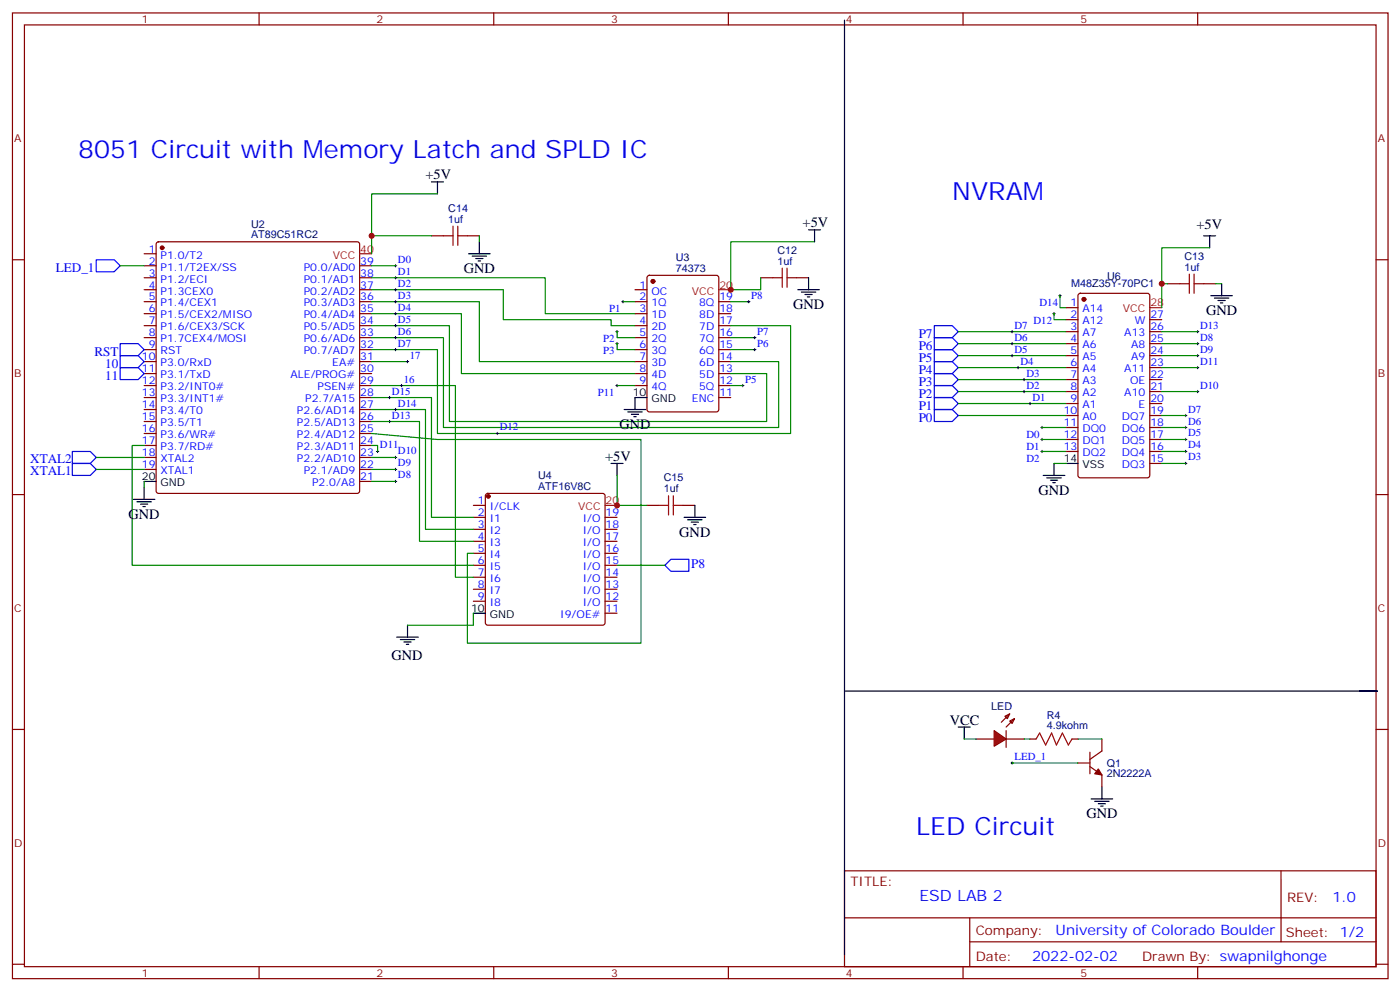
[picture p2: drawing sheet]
<svg xmlns="http://www.w3.org/2000/svg" width="413mm" height="292mm" viewBox="0 0 413 292" stroke-linecap="round" stroke-linejoin="round" font-family="sans-serif">
<g fill="none" stroke="#870000" stroke-width=".35">
<path d="M3.7 3.8h405.3v284.3h-405.3zM7.2 7.3h398.3v277.3h-398.3zM76.3 3.8v3.5M145.5 3.8v3.5M214.6 3.8v3.5M283.8 3.8v3.5M352.9 3.8v3.5M3.7 76.5h3.5M42.5 74.7h3.5M42.5 78.2h3.5M46.2 71.4l.5-.2h58.6l.5 .2 .2 .5v72.7l-.3 .5-.4 .2h-58.6l-.5-.3-.2-.4v-72.7zM106 78.2h3.5"/>
<path d="M405.5 76.5h3.5M42.5 81.8h3.5M42.5 85.3h3.5M42.5 88.8h3.5M42.5 92.4h3.5M42.5 95.9h3.5M42.5 99.4h3.5M106 81.8h3.5M106 85.3h3.5M106 88.8h3.5M106 92.4h3.5M106 95.9h3.5"/>
<path d="M106 99.4h3.5M187.1 85.3h3.5M187.1 88.8h3.5M187.1 92.4h3.5M187.1 95.9h3.5M187.1 99.4h3.5M190.9 81.3l.4-.2h19.8l.7 .4v39.1l-.5 .6-20 .1-.6-.5-.1-39zM211.8 88.8h3.5M211.8 92.4h3.5M211.8 95.9h3.5M211.8 99.4h3.5M314.1 90.6h3.5"/>
<path d="M314.1 94.1h3.5M314.1 97.6h3.5M317.9 86.6l.4-.2h19.8l.7 .4v53.2l-.5 .6-20 .1-.6-.5-.1-53.1zM338.8 94.1h3.5M338.8 97.6h3.5M42.5 102.9h3.5M42.5 106.5h3.5M42.5 110h3.5M42.5 113.5h3.5M42.5 117.1h3.5M106 102.9h3.5M106 106.5h3.5"/>
<path d="M106 110h3.5M106 113.5h3.5M106 117.1h3.5M187.1 102.9h3.5M187.1 106.5h3.5M187.1 110h3.5M187.1 113.5h3.5M211.8 102.9h3.5M211.8 106.5h3.5M211.8 110h3.5M211.8 113.5h3.5M211.8 117.1h3.5"/>
<path d="M314.1 101.2h3.5M314.1 104.7h3.5M314.1 108.2h3.5M314.1 111.8h3.5M314.1 115.3h3.5M314.1 118.8h3.5M338.8 101.2h3.5M338.8 104.7h3.5M338.8 108.2h3.5M338.8 111.8h3.5M338.8 115.3h3.5M338.8 118.8h3.5"/>
<path d="M42.5 120.6h3.5M42.5 124.1h3.5M42.5 127.6h3.5M42.5 131.2h3.5M42.5 134.7h3.5M42.5 138.2h3.5M106 120.6h3.5M106 124.1h3.5M106 127.6h3.5M106 131.2h3.5M106 134.7h3.5M106 138.2h3.5"/>
<path d="M314.1 122.3h3.5M314.1 125.9h3.5M314.1 129.4h3.5M314.1 132.9h3.5M338.8 122.3h3.5M338.8 125.9h3.5M338.8 129.4h3.5M338.8 132.9h3.5M338.8 136.5h3.5M3.7 145.6h3.5M106 141.7h3.5M139.5 148.8h3.5"/>
<path d="M139.5 152.3h3.5M139.5 155.9h3.5M139.5 159.4h3.5M143.3 145.5l.4-.2h33.9l.5 .2 .2 .5v37.4l-.2 .5-.5 .2h-33.9l-.5-.3-.2-.4v-37.4zM178.3 152.3h3.5M178.3 155.9h3.5M178.3 159.4h3.5M405.5 145.6h3.5M139.5 162.9h3.5M139.5 166.4h3.5M139.5 170h3.5M139.5 173.5h3.5"/>
<path d="M139.5 177h3.5M178.3 162.9h3.5M178.3 166.4h3.5M178.3 170h3.5M178.3 173.5h3.5M178.3 177h3.5M178.3 180.6h3.5M3.7 214.8h3.5M296.5 215.1v5M405.5 214.8h3.5M248.8 256.4h156.7v28.2h-156.7zM377.5 256.4v20.9"/>
<path d="M248.9 270.2h156.5M285.8 277.3h119.6M285.8 270.2v14.2M3.7 283.9h3.5M76.3 284.6v3.5M145.5 284.6v3.5M214.6 284.6v3.5M283.8 284.6v3.5M352.9 284.6v3.5M405.5 283.9h3.5"/>
</g>
<g fill="#870000" stroke="#870000" stroke-width=".35">
<circle cx="47.8" cy="73" r=".53"/>
<circle cx="192.4" cy="82.8" r=".53"/>
<circle cx="143.9" cy="146.2" r=".53"/>
<circle cx="319.4" cy="88.1" r=".53"/>
</g>
<g fill="none" stroke="#000" stroke-width=".35">
<path d="M190.6 117.1h-3.5v3.5M183.9 120.6h6.4M185 121.3h4.2M186.1 122h2.1M186.8 122.7h.7M307.4 140h6.4M310.6 136.5v3.5M314.1 136.5h3.5M39.3 147h6.3M40.4 147.7h4.2M41.4 148.4h2.1M42.1 149.2h.7"/>
<path d="M42.5 141.7h3.5M42.5 143.5v3.5M308.5 140.7h4.2M309.5 141.4h2.1M310.2 142.1h.7M116.9 187.6h6.4M118 188.3h4.2M119 189h2.1M119.7 189.7h.7M120.1 184.1v3.5M139.5 180.6h3.5"/>
</g>
<path d="M106 74.7h3.5M211.8 85.3h3.5M338.8 90.6h3.5M178.3 148.8h3.5" fill="none" stroke="#f00" stroke-width=".35"/>
<g fill="none" stroke="#008700" stroke-width=".35">
<path d="M109.5 78.2h7.1M109.5 81.8h51.2v10.6h26.4M109.5 85.3h38.8v8.8h31.8v1.8h7M109.5 88.8h31.8v17.7h45.8M109.5 92.4h26.5v17.6h51.1M109.5 95.9h22.9v28.2h93.5v-14.1h-10.6M109.5 99.4h21.2v26.5h98.7v-19.4h-14.1M181.8 97.6v1.8h5.3M183.6 88.8h3.5M215.3 95.9h17.7v31.7h-104.1v-24.7h-19.4M215.3 88.8h5.3M215.3 99.4h7.1"/>
<path d="M282.4 97.6h31.7M310.6 92.4v1.7h3.5M312.3 87.1v3.5h1.8M342.3 97.6h10.6M109.5 117.1h17.6v35.2h12.4M109.5 113.5h24.7v56.5h5.3M109.5 106.5h10.6M181.8 101.2v1.7h5.3M181.8 113.5h5.3M215.3 102.9h7.1M215.3 113.5h3.6M282.4 101.2h31.7"/>
<path d="M282.4 104.7h31.7M282.4 108.2h31.7M282.4 111.8h31.7M282.4 115.3h31.7M282.4 118.8h31.7M342.3 101.2h10.6M342.3 104.7h10.6M342.3 108.2h10.6M342.3 115.3h10.6M42.5 131.2h-3.6v35.2h100.6M109.5 120.6h15.9v35.3h14.1M109.5 124.1h14.1v35.3h15.9"/>
<path d="M109.5 127.6l19.4 1.8h60v60h-51.2v-26.5h1.8M109.5 131.2h1.8v1.7M109.5 138.2h7.1M109.5 134.7h7.1M282.4 122.3h31.7M307.1 125.9h7M307.1 129.4h7M307.1 132.9h7M310.6 136.5h3.5M342.3 136.5h7.1M342.3 125.9h7.1M342.3 129.4h7.1"/>
<path d="M342.3 132.9h7.1M342.3 122.3h7.1M42.5 141.7v1.8M109.5 141.7h7.1M181.8 166.4h14.1"/>
</g>
<path d="M275.3 99.4h5.3l1.8 1.8-1.8 1.7h-5.3zM275.3 95.9h5.3l1.8 1.7-1.8 1.8h-5.3zM275.3 117.1h5.3l1.8 1.7-1.8 1.8h-5.3zM275.3 113.5h5.3l1.8 1.8-1.8 1.8h-5.3zM275.3 110h5.3l1.8 1.8-1.8 1.7h-5.3zM275.3 106.5h5.3l1.8 1.7-1.8 1.8h-5.3zM275.3 102.9h5.3l1.8 1.8-1.8 1.8h-5.3zM275.3 120.6h5.3l1.8 1.7-1.8 1.8h-5.3zM195.9 166.4l1.8-1.7h5.3v3.5h-5.3z" fill="none" stroke="#00f" stroke-width=".35"/>
<g fill="none" stroke="#000" stroke-width=".29">
<path d="M116.2 78.2h.7M116.6 77.9v.7M116.2 99.4h.7M116.2 88.8h.7M116.2 81.8h.7M116.2 85.3h.7M116.2 92.4h.7M116.2 95.9h.7M116.6 81.4v.7M116.6 84.9v.8M116.6 88.5v.7M116.6 92v.7"/>
<path d="M116.6 95.5v.7M116.6 99.1v.7M181.5 97.6h.7M181.8 97.3v.7M183.2 88.8h.7M183.6 88.5v.7M220.3 88.8h.7M220.6 88.5v.7M222 99.4h.7M222.4 99.1v.7M297.9 97.6h.7M298.2 97.3v.7"/>
<path d="M310.2 92.4h.7M310.6 92v.7M312 87.1h.7M312.3 86.7v.7M352.6 97.6h.7M352.9 97.3v.7M114.4 117.1h.7M114.8 116.7v.7M116.2 102.9h.7M116.6 102.6v.7M181.5 113.5h.7M181.5 101.2h.7"/>
<path d="M181.8 100.8v.7M181.8 113.2v.7M218.5 113.5h.7M218.9 113.2v.7M222 102.9h.7M222.4 102.6v.7M297.9 101.2h.7M297.9 104.7h.7M298.2 100.8v.7M298.2 104.4v.7M299.6 108.2h.8M300 107.9v.7"/>
<path d="M301.4 115.3h.7M301.4 111.8h.7M301.8 111.4v.7M301.8 114.9v.7M303.2 118.8h.7M303.5 118.5v.7M352.6 101.2h.7M352.6 115.3h.7M352.6 108.2h.7M352.6 104.7h.7M352.9 100.8v.7M352.9 104.4v.7"/>
<path d="M352.9 107.9v.7M352.9 114.9v.7M110.9 132.9h.7M111.3 132.6v.7M114.4 124.1h.7M114.8 123.8v.7M116.2 138.2h.7M116.2 134.7h.7M116.2 120.6h.7M116.6 120.2v.7M116.6 134.3v.7M116.6 137.9v.7"/>
<path d="M146.2 127.6h.7M146.5 127.3v.7M306.7 132.9h.7M306.7 125.9h.7M306.7 129.4h.7M307.1 125.5v.7M307.1 129v.8M307.1 132.6v.7M349 132.9h.7M349 125.9h.7M349 129.4h.7M349 136.5h.7"/>
<path d="M349 122.3h.7M349.4 122v.7M349.4 125.5v.7M349.4 129v.8M349.4 132.6v.7M349.4 136.1v.7M116.2 141.7h.7M116.6 141.4v.7"/>
</g>
<path d="M292.9 215.1l3.6 2.5-3.6 2.1z" fill="#f00" stroke="#870000" stroke-width=".35"/>
<g fill="none" stroke="#870000" stroke-width=".35">
<path d="M127.1 69.4h3.6M137.7 69.4h3.6M224.2 81.8h3.5M234.7 81.8h3.6M344.1 83.5h3.5M354.7 83.5h3.5M190.6 148.8h3.6M201.2 148.8h3.6M287.7 217.6h5.2M296.1 210.9l1.4-.7-.7 1.4zM296.5 217.6h5.3M297.5 212.3l1.4-.7-.7 1.4z"/>
<path d="M297.5 210.2l-2.4 2.5M298.9 211.6l-2.4 2.5M303.5 217.6h1.8M315.9 217.6h1.7M324.7 217.6v3.5l-3.5 2.5M317.6 224.6h3.6M321.2 225.7l3.5 2.5v3.5M321.2 221.5v6.3"/>
</g>
<g fill="none" stroke="#000" stroke-width=".35">
<path d="M248.8 5.9v275.2M127.1 53.6h3.6M128.9 53.6v3.5M138.1 74.7h6.3M139.1 75.4h4.3M140.2 76.1h2.1M140.9 76.8h.7M141.3 71.2v3.5M238.3 67.7h3.5M240 67.7v3.5M354.7 69.4h3.5M356.4 69.4v3.6"/>
<path d="M235.1 85.3h6.3M236.1 86h4.3M237.2 86.7h2.1M237.9 87.4h.7M238.3 81.8v3.5M356.8 87.1h6.3M357.9 87.8h4.2M358.9 88.5h2.1M359.6 89.2h.7M360 83.5v3.6M180.1 136.5h3.5M181.8 136.5v3.5"/>
<path d="M201.6 152.3h6.3M202.6 153h4.3M203.7 153.7h2.1M204.4 154.4h.7M204.8 148.8v3.5M248.8 203.5h157h-5.3M282.4 214.1h3.5M284.1 214.1v3.5M321.5 235.2h6.4M322.6 235.9h4.2M323.6 236.6h2.2M324.3 237.3h.7"/>
<path d="M324.7 231.7v3.5"/>
</g>
<g fill="none" stroke="#008700" stroke-width=".35">
<path d="M128.9 57.1h-19.4v12.3M35.4 78.2h7.1M127.1 69.4h-17.6v5.3M141.3 69.4v1.8M240 71.2h-24.7v14.1h8.9v-3.5M356.4 73h-14.1v17.6M342.3 83.5h1.8M358.2 83.5h1.8M28.4 134.7h14.1M28.4 138.2h14.1M181.8 140v8.8h8.8M139.5 180.6v3.5h-19.4"/>
<path d="M284.1 217.6h3.6M301.8 217.6h1.7M317.6 217.6h7.1M298.2 224.6h19.4"/>
</g>
<path d="M323.6 226.4l1.1 1.8-2.1-.4z" fill="#870000" stroke="#870000" stroke-width=".35"/>
<path d="M118 113.5h.7M118.3 113.2v.7M119.7 106.5h.7M120.1 106.1v.7M297.9 224.6h.7M298.2 224.3v.7" fill="none" stroke="#000" stroke-width=".29"/>
<path d="M28.4 76.5h5.3l1.7 1.7-1.7 1.8h-5.3zM35.4 104.7h5.3l1.8 1.8-1.8 1.7h-5.3zM35.4 108.2h5.3l1.8 1.8-1.8 1.8h-5.3zM35.4 101.2h5.3l1.8 1.7-1.8 1.8h-5.3zM21.3 132.9h5.3l1.8 1.8-1.8 1.8h-5.3zM21.3 136.5h5.3l1.8 1.7-1.8 1.8h-5.3z" fill="none" stroke="#00f" stroke-width=".35"/>
<g fill="none" stroke="#a10000" stroke-width=".35">
<path d="M130.7 69.4h2.8M133.5 66.6v5.6M134.9 69.4h2.8M134.9 66.6v5.6M230.5 79v5.6M231.9 79v5.6M227.7 81.8h2.8M231.9 81.8h2.8M347.6 83.5h2.8M350.4 80.7v5.7M351.9 83.5h2.8M351.9 80.7v5.7"/>
<path d="M194.2 148.8h2.8M197 146v5.6M198.4 148.8h2.8M198.4 146v5.6M305.3 217.6l1.1-1.8 1.7 3.6 1.8-3.6 1.4 3.6 1.8-3.6 1.7 3.6 1.1-1.8"/>
</g>
<g fill="#c00">
<circle cx="215.3" cy="85.3" r=".88"/>
<circle cx="342.3" cy="83.5" r=".88"/>
<circle cx="181.8" cy="148.8" r=".88"/>
<circle cx="109.5" cy="69.4" r=".88"/>
</g>
<g font-size="7.4" fill="#00f">
<text x="23.1" y="46.5">8051 Circuit with Memory Latch and SPLD IC</text>
<text x="280.6" y="58.8">NVRAM</text>
<text x="270" y="245.8">LED Circuit</text>
</g>
<text font-size="4.6" fill="#00f" x="270.9" y="265.4">ESD LAB 2</text>
<g font-size="4.2">
<text x="125.4" y="52.8">+5V</text>
<text x="236.5" y="67">+5V</text>
<text x="352.6" y="67.3">+5V</text>
<text x="136.7" y="80.4">GND</text>
<text x="233.7" y="90.9">GND</text>
<text x="355.4" y="92.7">GND</text>
<text x="182.5" y="126.2">GND</text>
<text x="178.3" y="135.7">+5V</text>
<text x="306" y="145.6">GND</text>
<text x="37.9" y="152.7">GND</text>
<text x="200.2" y="158">GND</text>
<text x="115.4" y="194.3">GND</text>
<text x="279.9" y="213.4">VCC</text>
<text x="320.1" y="240.9">GND</text>
</g>
<g font-size="4.2" fill="#00f">
<text x="392.6" y="265.7">1.0</text>
<text x="311" y="275.2">University of Colorado Boulder</text>
<text x="304.1" y="283">2022-02-02</text>
</g>
<g font-size="3.9" fill="#00f">
<text x="16.4" y="80">LED_1</text>
<text x="270.7" y="99.4">P7</text>
<text x="27.8" y="104.7">RST</text>
<text x="270.7" y="106.5">P5</text>
<text x="270.7" y="102.9">P6</text>
<text x="31" y="108.2">10</text>
<text x="31" y="111.8">11</text>
<text x="270.7" y="113.5">P3</text>
<text x="270.7" y="110">P4</text>
<text x="270.7" y="117.1">P2</text>
<text x="270.7" y="120.6">P1</text>
<text x="270.7" y="124.1">P0</text>
<text x="8.9" y="136.5">XTAL2</text>
<text x="8.9" y="140">XTAL1</text>
<text x="203.6" y="167.1">P8</text>
</g>
<g font-size="3.9" fill="#800">
<text x="250.6" y="261">TITLE:</text>
<text x="379.2" y="265.7">REV:</text>
<text x="287.5" y="275.2">Company:</text>
<text x="378.9" y="275.8">Sheet: 1/2</text>
<text x="287.5" y="282.9">Date:</text>
<text x="336.6" y="282.9">Drawn By: swapnilghonge</text>
</g>
<g font-size="3.2" fill="#800">
<text x="41.8" y="6.8">1</text>
<text x="110.9" y="6.8">2</text>
<text x="180.1" y="6.8">3</text>
<text x="249.2" y="6.8">4</text>
<text x="318.3" y="6.8">5</text>
<text x="4.2" y="41.9">A</text>
<text x="406" y="41.9">A</text>
<text x="4.2" y="111.1">B</text>
<text x="406" y="111.1">B</text>
<text x="4.2" y="180.2">C</text>
<text x="406" y="180.2">C</text>
<text x="4.2" y="249.3">D</text>
<text x="406" y="249.3">D</text>
<text x="41.8" y="287.6">1</text>
<text x="110.9" y="287.6">2</text>
<text x="180.1" y="287.6">3</text>
<text x="249.2" y="287.6">4</text>
<text x="318.3" y="287.6">5</text>
</g>
<g font-size="3.2" fill="#000080">
<text x="132.1" y="65.5">1uf</text>
<text x="132.1" y="62.3">C14</text>
<text x="74" y="70">AT89C51RC2</text>
<text x="74" y="67.1">U2</text>
<text x="199.1" y="76.8">U3</text>
<text x="229.1" y="77.9">1uf</text>
<text x="229.1" y="74.7">C12</text>
<text x="349" y="76.4">C13</text>
<text x="199.1" y="80">74373</text>
<text x="326.2" y="82.4">U6</text>
<text x="349" y="79.7">1uf</text>
<text x="315.7" y="84.6">M48Z35Y-70PC1</text>
<text x="158.6" y="141">U4</text>
<text x="195.6" y="141.7">C15</text>
<text x="158.6" y="144.2">ATF16V8C</text>
<text x="195.6" y="144.9">1uf</text>
<text x="292.1" y="209.1">LED</text>
<text x="308.5" y="214.8">4.9kohm</text>
<text x="308.5" y="211.6">R4</text>
<text x="326.1" y="225.8">Q1</text>
<text x="326.1" y="228.8">2N2222A</text>
</g>
<g font-size="3.2" fill="#00f">
<text x="43.8" y="74.4">1</text>
<text x="43.8" y="77.9">2</text>
<text x="47.3" y="76.1">P1.0/T2</text>
<text x="106.2" y="77.9">39</text>
<text x="117.3" y="77.4">D0</text>
<text x="43.8" y="81.4">3</text>
<text x="47.3" y="79.7">P1.1/T2EX/SS</text>
<text x="47.3" y="83.2">P1.2/ECI</text>
<text x="89.5" y="83.2">P0.1/AD1</text>
<text x="89.5" y="79.7">P0.0/AD0</text>
<text x="106.2" y="81.4">38</text>
<text x="117.3" y="80.9">D1</text>
<text x="43.8" y="84.9">4</text>
<text x="43.8" y="88.5">5</text>
<text x="47.3" y="86.7">P1.3CEX0</text>
<text x="89.5" y="86.7">P0.2/AD2</text>
<text x="106.2" y="88.5">36</text>
<text x="106.2" y="84.9">37</text>
<text x="117.3" y="84.4">D2</text>
<text x="117.3" y="87.9">D3</text>
<text x="188.4" y="84.9">1</text>
<text x="188.4" y="88.5">2</text>
<text x="191.9" y="86.7">OC</text>
<text x="212" y="88.5">19</text>
<text x="221.3" y="87.9">P8</text>
<text x="43.8" y="92">6</text>
<text x="43.8" y="95.5">7</text>
<text x="47.3" y="90.2">P1.4/CEX1</text>
<text x="47.3" y="93.8">P1.5/CEX2/MISO</text>
<text x="89.5" y="93.8">P0.4/AD4</text>
<text x="89.5" y="90.2">P0.3/AD3</text>
<text x="106.2" y="95.5">34</text>
<text x="106.2" y="92">35</text>
<text x="117.3" y="91.5">D4</text>
<text x="117.3" y="95">D5</text>
<text x="179.5" y="91.9">P1</text>
<text x="188.4" y="92">3</text>
<text x="188.4" y="95.5">4</text>
<text x="191.9" y="90.2">1Q</text>
<text x="191.9" y="93.8">1D</text>
<text x="206" y="90.2">8Q</text>
<text x="206" y="93.8">8D</text>
<text x="212" y="95.5">17</text>
<text x="212" y="92">18</text>
<text x="304.6" y="95.5">D12</text>
<text x="306.3" y="90.2">D14</text>
<text x="315.4" y="90.2">1</text>
<text x="315.4" y="93.8">2</text>
<text x="318.9" y="92">A14</text>
<text x="318.9" y="95.5">A12</text>
<text x="334.4" y="95.5">W</text>
<text x="339" y="93.8">27</text>
<text x="43.8" y="99.1">8</text>
<text x="47.3" y="97.3">P1.6/CEX3/SCK</text>
<text x="47.3" y="100.8">P1.7CEX4/MOSI</text>
<text x="89.5" y="100.8">P0.6/AD6</text>
<text x="89.5" y="97.3">P0.5/AD5</text>
<text x="106.2" y="99.1">33</text>
<text x="117.3" y="98.5">D6</text>
<text x="177.8" y="100.8">P2</text>
<text x="188.4" y="99.1">5</text>
<text x="191.9" y="97.3">2D</text>
<text x="191.9" y="100.8">2Q</text>
<text x="206" y="100.8">7Q</text>
<text x="206" y="97.3">7D</text>
<text x="212" y="99.1">16</text>
<text x="223.1" y="98.5">P7</text>
<text x="298.9" y="100.3">D6</text>
<text x="298.9" y="96.8">D7</text>
<text x="315.4" y="97.3">3</text>
<text x="315.4" y="100.8">4</text>
<text x="318.9" y="99.1">A7</text>
<text x="331.3" y="99.1">A13</text>
<text x="339" y="100.8">25</text>
<text x="339" y="97.3">26</text>
<text x="353.6" y="100.3">D8</text>
<text x="353.6" y="96.8">D13</text>
<text x="41.8" y="106.1">10</text>
<text x="43.8" y="102.6">9</text>
<text x="47.3" y="104.4">RST</text>
<text x="47.3" y="107.9">P3.0/RxD</text>
<text x="89.5" y="104.4">P0.7/AD7</text>
<text x="97.9" y="107.9">EA#</text>
<text x="106.2" y="106.1">31</text>
<text x="106.2" y="102.6">32</text>
<text x="117.3" y="102.1">D7</text>
<text x="120.8" y="105.6">17</text>
<text x="177.8" y="104.3">P3</text>
<text x="188.4" y="102.6">6</text>
<text x="188.4" y="106.1">7</text>
<text x="191.9" y="104.4">3Q</text>
<text x="191.9" y="107.9">3D</text>
<text x="206" y="104.4">6Q</text>
<text x="206" y="107.9">6D</text>
<text x="212" y="106.1">14</text>
<text x="212" y="102.6">15</text>
<text x="223.1" y="102.1">P6</text>
<text x="298.9" y="103.8">D5</text>
<text x="300.7" y="107.4">D4</text>
<text x="315.4" y="104.4">5</text>
<text x="315.4" y="107.9">6</text>
<text x="318.9" y="102.6">A6</text>
<text x="318.9" y="106.1">A5</text>
<text x="333.3" y="106.1">A9</text>
<text x="333.3" y="102.6">A8</text>
<text x="339" y="107.9">23</text>
<text x="339" y="104.4">24</text>
<text x="353.6" y="103.8">D9</text>
<text x="353.6" y="107.4">D11</text>
<text x="41.8" y="109.6">11</text>
<text x="41.8" y="113.2">12</text>
<text x="47.3" y="111.4">P3.1/TxD</text>
<text x="85.6" y="111.4">ALE/PROG#</text>
<text x="106.2" y="113.2">29</text>
<text x="106.2" y="109.6">30</text>
<text x="119" y="112.6">16</text>
<text x="188.4" y="109.6">8</text>
<text x="188.4" y="113.2">9</text>
<text x="191.9" y="111.4">4D</text>
<text x="206" y="111.4">5D</text>
<text x="212" y="113.2">12</text>
<text x="212" y="109.6">13</text>
<text x="219.6" y="112.6">P5</text>
<text x="302.5" y="110.9">D3</text>
<text x="315.4" y="111.4">7</text>
<text x="318.9" y="109.6">A4</text>
<text x="318.9" y="113.2">A3</text>
<text x="331.3" y="109.6">A11</text>
<text x="333" y="113.2">OE</text>
<text x="339" y="111.4">22</text>
<text x="41.8" y="116.7">13</text>
<text x="47.3" y="114.9">P3.2/INT0#</text>
<text x="47.3" y="118.5">P3.3/INT1#</text>
<text x="89.9" y="118.5">P2.7/A15</text>
<text x="93.6" y="114.9">PSEN#</text>
<text x="106.2" y="116.7">28</text>
<text x="115.5" y="116.2">D15</text>
<text x="117.3" y="119.7">D14</text>
<text x="176.2" y="116.6">P11</text>
<text x="191.9" y="114.9">4Q</text>
<text x="203.9" y="118.5">ENC</text>
<text x="206" y="114.9">5Q</text>
<text x="212" y="116.7">11</text>
<text x="302.5" y="114.4">D2</text>
<text x="304.2" y="117.9">D1</text>
<text x="315.4" y="114.9">8</text>
<text x="315.4" y="118.5">9</text>
<text x="318.9" y="116.7">A2</text>
<text x="331.3" y="116.7">A10</text>
<text x="339" y="118.5">20</text>
<text x="339" y="114.9">21</text>
<text x="353.6" y="114.4">D10</text>
<text x="41.8" y="120.2">14</text>
<text x="41.8" y="123.8">15</text>
<text x="47.3" y="122">P3.4/T0</text>
<text x="47.3" y="125.5">P3.5/T1</text>
<text x="87.5" y="125.5">P2.5/AD13</text>
<text x="87.5" y="122">P2.6/AD14</text>
<text x="106.2" y="123.8">26</text>
<text x="106.2" y="120.2">27</text>
<text x="115.5" y="123.2">D13</text>
<text x="313.4" y="122">10</text>
<text x="313.4" y="125.5">11</text>
<text x="318.9" y="120.2">A1</text>
<text x="318.9" y="123.8">A0</text>
<text x="330.5" y="123.8">DQ7</text>
<text x="335.5" y="120.2">E</text>
<text x="339" y="125.5">18</text>
<text x="339" y="122">19</text>
<text x="350.1" y="125">D6</text>
<text x="350.1" y="121.5">D7</text>
<text x="41.8" y="127.3">16</text>
<text x="41.8" y="130.8">17</text>
<text x="47.3" y="129">P3.6/WR#</text>
<text x="87.5" y="129">P2.4/AD12</text>
<text x="106.2" y="130.8">24</text>
<text x="106.2" y="127.3">25</text>
<text x="147.2" y="126.8">D12</text>
<text x="302.5" y="129">D0</text>
<text x="313.4" y="129">12</text>
<text x="318.9" y="127.3">DQ0</text>
<text x="318.9" y="130.8">DQ1</text>
<text x="330.5" y="130.8">DQ5</text>
<text x="330.5" y="127.3">DQ6</text>
<text x="339" y="129">17</text>
<text x="350.1" y="128.5">D5</text>
<text x="41.8" y="134.3">18</text>
<text x="41.8" y="137.9">19</text>
<text x="47.3" y="132.6">P3.7/RD#</text>
<text x="47.3" y="136.1">XTAL2</text>
<text x="87.5" y="136.1">P2.2/AD10</text>
<text x="87.5" y="132.6">P2.3/AD11</text>
<text x="106.2" y="137.9">22</text>
<text x="106.2" y="134.3">23</text>
<text x="112" y="132">D11</text>
<text x="117.3" y="137.3">D9</text>
<text x="117.3" y="133.8">D10</text>
<text x="302.5" y="132.6">D1</text>
<text x="302.5" y="136.1">D2</text>
<text x="313.4" y="132.6">13</text>
<text x="318.9" y="134.3">DQ2</text>
<text x="330.5" y="137.9">DQ3</text>
<text x="330.5" y="134.3">DQ4</text>
<text x="339" y="136.1">15</text>
<text x="339" y="132.6">16</text>
<text x="350.1" y="135.6">D3</text>
<text x="350.1" y="132">D4</text>
<text x="47.3" y="139.6">XTAL1</text>
<text x="89.5" y="139.6">P2.1/AD9</text>
<text x="91.9" y="143.2">P2.0/A8</text>
<text x="106.2" y="141.4">21</text>
<text x="117.3" y="140.9">D8</text>
<text x="140.8" y="148.4">1</text>
<text x="140.8" y="152">2</text>
<text x="140.8" y="155.5">3</text>
<text x="144.3" y="150.2">I/CLK</text>
<text x="144.3" y="153.7">I1</text>
<text x="171.7" y="153.7">I/O</text>
<text x="178.5" y="155.5">18</text>
<text x="178.5" y="152">19</text>
<text x="140.8" y="159">4</text>
<text x="144.3" y="157.3">I2</text>
<text x="144.3" y="160.8">I3</text>
<text x="171.7" y="160.8">I/O</text>
<text x="171.7" y="157.3">I/O</text>
<text x="178.5" y="159">17</text>
<text x="140.8" y="162.6">5</text>
<text x="140.8" y="166.1">6</text>
<text x="144.3" y="164.3">I4</text>
<text x="144.3" y="167.9">I5</text>
<text x="171.7" y="167.9">I/O</text>
<text x="171.7" y="164.3">I/O</text>
<text x="178.5" y="166.1">15</text>
<text x="178.5" y="162.6">16</text>
<text x="140.8" y="169.6">7</text>
<text x="140.8" y="173.1">8</text>
<text x="144.3" y="171.4">I6</text>
<text x="171.7" y="171.4">I/O</text>
<text x="178.5" y="173.1">13</text>
<text x="178.5" y="169.6">14</text>
<text x="140.8" y="176.7">9</text>
<text x="144.3" y="174.9">I7</text>
<text x="144.3" y="178.4">I8</text>
<text x="171.7" y="178.4">I/O</text>
<text x="171.7" y="174.9">I/O</text>
<text x="178.5" y="176.7">12</text>
<text x="165.1" y="182">I9/OE#</text>
<text x="178.5" y="180.2">11</text>
<text x="298.9" y="223.8">LED_1</text>
</g>
<g font-size="3.2" fill="#f00">
<text x="98.1" y="76.1">VCC</text>
<text x="106.2" y="74.4">40</text>
<text x="203.9" y="86.7">VCC</text>
<text x="212" y="84.9">20</text>
<text x="330.9" y="92">VCC</text>
<text x="339" y="90.2">28</text>
<text x="178.5" y="148.4">20</text>
<text x="170.4" y="150.2">VCC</text>
</g>
<g font-size="3.2">
<text x="186.4" y="116.7">10</text>
<text x="191.9" y="118.5">GND</text>
<text x="313.4" y="136.1">14</text>
<text x="318.9" y="137.9">VSS</text>
<text x="41.8" y="141.4">20</text>
<text x="47.3" y="143.2">GND</text>
<text x="138.8" y="180.2">10</text>
<text x="144.3" y="182">GND</text>
</g>
</svg>
